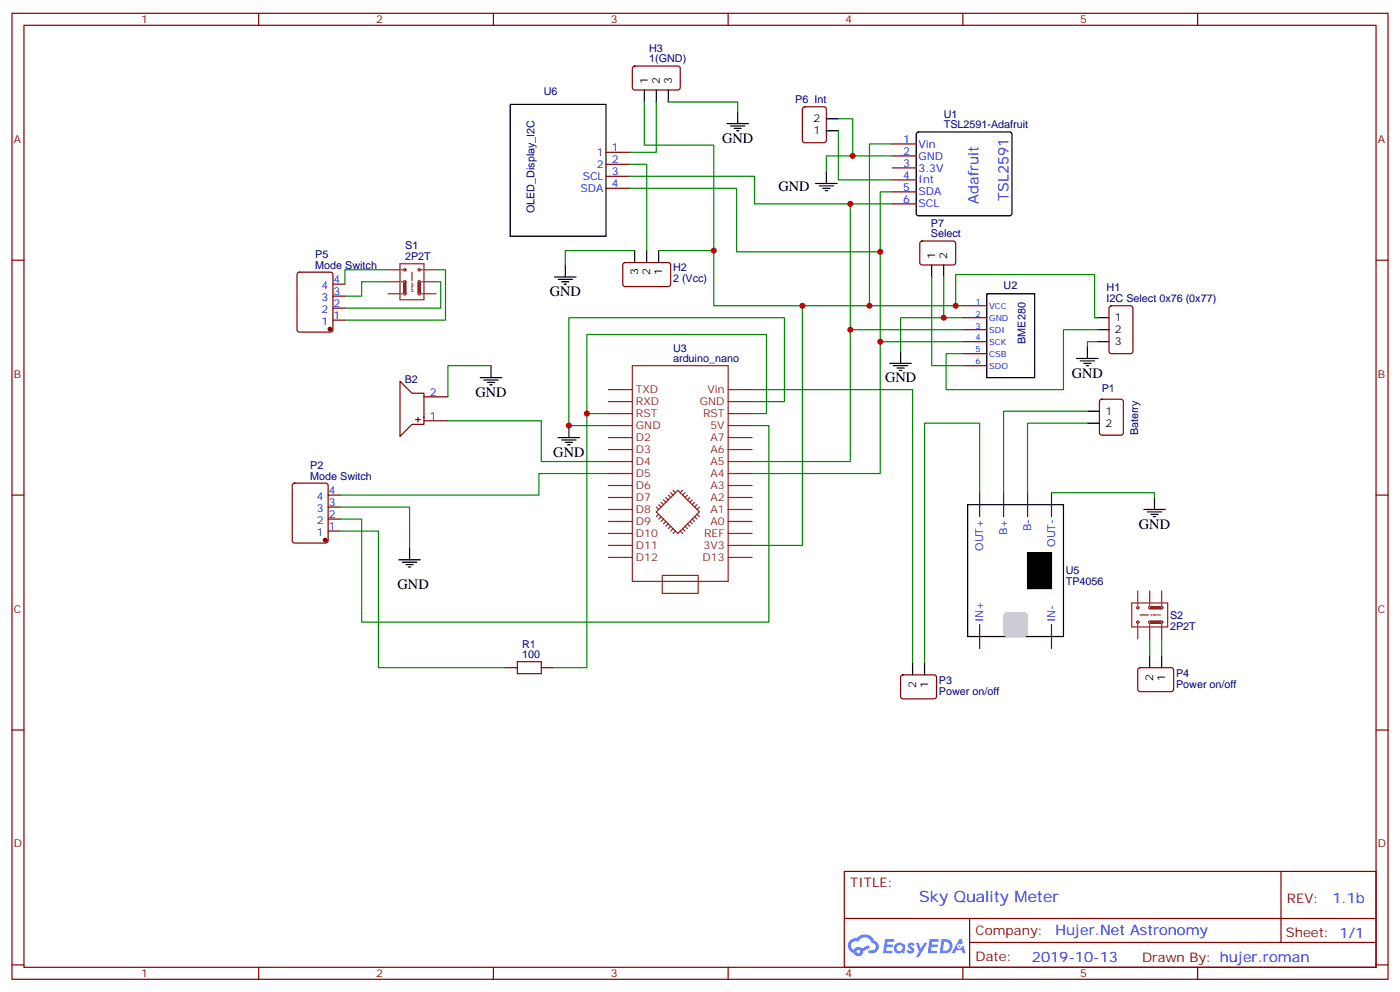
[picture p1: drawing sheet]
<svg xmlns="http://www.w3.org/2000/svg" width="412mm" height="292mm" viewBox="0 0 412 292" stroke-linecap="round" stroke-linejoin="round" font-family="sans-serif">
<g fill="none" stroke="#870000" stroke-width=".35">
<path d="M3.5 3.9h405.4v284.4h-405.4zM7.1 7.4h398.2v277.3h-398.2zM76.2 3.9v3.5M145.3 3.9v3.5M214.5 3.9v3.5M283.6 3.9v3.5M352.8 3.9v3.5M3.5 76.6h3.6M405.3 76.6h3.6M3.5 145.7h3.6M405.3 145.7h3.6M3.5 214.9h3.6"/>
<path d="M405.3 214.9h3.6M248.7 256.5h156.6v28.2h-156.6zM377.3 256.5v20.9M248.7 270.4h156.5M285.6 277.4h119.6M285.6 270.4v14.1M3.5 284h3.6M76.2 284.7v3.6M145.3 284.7v3.6M214.5 284.7v3.6M283.6 284.7v3.6M352.8 284.7v3.6"/>
<path d="M405.3 284h3.6"/>
</g>
<g fill="#5487ff">
<path d="M267.7 277.7a1.22 1.22 0 0 1 1.7 .2l-.4 .6a.47 .47 0 0 0-.3-.4 .47 .47 0 0 0-.5 .2l.1 .2a1.14 1.14 0 0 1 .8 1.8 1.14 1.14 0 0 1-1.9 0l-.2-.2 .5-.6 .7 .5a.29 .29 0 0 0 .3-.3 .29 .29 0 0 0-.2-.3 1.04 1.04 0 0 1-.6-1.7z"/>
<path d="M260.7 276.4h2.4l.3 .2-.2 .5-1.8 .1-.1 .8h1.5l.3 .4-.3 .4h-1.6l-.2 1.1h1.7l.2 .3-.2 .3-2.6 .1z"/>
<path d="M273.8 276.4h2.4l.3 .2-.1 .5-1.8 .1-.2 .8h1.6l.3 .4-.4 .4h-1.6l-.1 1.1h1.7l.2 .3-.2 .3-2.6 .1z"/>
<path d="M282.6 276.4h.7l.3 1.3-.6 .3a.69 .69 0 0 0-1 .3 .69 .69 0 0 0 .4 .9 .69 .69 0 0 0 .9-.6l.5-.2 .6 2.2h-.8l-.2-.9h-1.8l-.5 .9h-.8z"/>
<path d="M269.8 277.5h.8l.6 1.8 1.1-1.8h.9l-2.6 4.2h-.8l.9-1.5z"/>
<path d="M277.4 276.4l-.6 4.2h1.3a2.11 2.11 0 0 0 2.5-2.1 2.11 2.11 0 0 0-2.5-2.1zM278.1 277.2a1.39 1.39 0 0 1 1.7 1.4 1.39 1.39 0 0 1-1.8 1.3h-.3z"/>
<path d="M263.7 278.1a1.54 1.54 0 0 0-.1 2.1 1.54 1.54 0 0 0 2.2 .1l.6 .3 .3-2.3-.2-.3h-.4a1.49 1.49 0 0 0-2.4 .1zM264 279.1a.94 .94 0 0 1 1.8 0 .94 .94 0 0 1-1.8 0z"/>
<path d="M250.4 276.8a2.18 2.18 0 0 0 1.1 3.7 1.44 1.44 0 0 0 1.6 .9 1.44 1.44 0 0 0 1.2-1.4l2-1-.5-.8-1.9 1a1.47 1.47 0 0 0-2.4 .4 1.39 1.39 0 0 1-.7-1.9 1.39 1.39 0 0 1 2-.5 2.12 2.12 0 0 1 2.2-1.3 2.12 2.12 0 0 1 1.9 1.7 1.14 1.14 0 0 1 1.1 1.4 1.14 1.14 0 0 1-1.7 .7 .43 .43 0 0 0-.5 .4 .43 .43 0 0 0 .4 .5 1.98 1.98 0 0 0 2.5-1.2 1.98 1.98 0 0 0-1.2-2.6 3.1 3.1 0 0 0-5.3-.6l-.9 .1zM252.3 280.1a.55 .55 0 0 1 1.1 0 .55 .55 0 0 1-1.1 0z"/>
<circle cx="282.6" cy="278.5" r=".26"/>
</g>
<g fill="none" stroke="#8c2424" stroke-width=".35">
<path d="M117.8 77.6h7.1v10.6h-7.1zM118.2 79.4h.3M124.2 79.4h.3M118.2 86.5h.3M118.2 82.9h.3M121.4 80.1v2.5M124.2 86.5h.3M124.2 82.9h.3M179.2 118.2h7.1M179.2 114.7h7.1M186.3 107.6h28.2v63.5h-28.2zM214.5 118.2h7"/>
<path d="M214.5 114.7h7M179.2 139.4h7.1M179.2 135.9h7.1M179.2 132.3h7.1M179.2 128.8h7.1M179.2 125.3h7.1M179.2 121.7h7.1M214.5 139.4h7M214.5 135.9h7M214.5 132.3h7M214.5 128.8h7M214.5 125.3h7"/>
<path d="M214.5 121.7h7M179.2 157h7.1M179.2 153.5h7.1M179.2 150h7.1M179.2 146.4h7.1M179.2 142.9h7.1M193.3 150.7l6.4-6.4 6.3 6.4-6.3 6.3zM193.3 149.3l.7 .7M194 148.6l.7 .7M194 151.4l-.7 .7M194.7 152.1l-.7 .7M194.7 147.8l.7 .8"/>
<path d="M195.4 147.1l.7 .7M195.4 152.8l-.7 .7M196.1 153.5l-.7 .7M196.1 146.4l.7 .7M196.8 145.7l.8 .7M196.8 154.2l-.7 .7M197.6 145l.7 .7M197.6 154.9l-.8 .7M198.3 144.3l.7 .7M198.3 155.6l-.7 .7M199 156.3l-.7 .7M200.4 156.3l.7 .7"/>
<path d="M201.1 155.6l.7 .7M201.1 144.3l-.7 .7M201.8 154.9l.7 .7M201.8 145l-.7 .7M202.5 154.2l.7 .7M202.5 145.7l-.7 .7M203.2 153.5l.7 .7M203.2 146.4l-.7 .7M203.9 152.8l.7 .7M203.9 147.1l-.7 .7M204.6 152.1l.7 .7M204.6 147.8l-.7 .8"/>
<path d="M205.3 151.4l.7 .7M205.3 148.6l-.7 .7M206 149.3l-.7 .7M214.5 157h7M214.5 153.5h7M214.5 150h7M214.5 146.4h7M214.5 142.9h7M179.2 160.5h7.1M179.2 164.1h7.1M195.1 169.4h10.6v5.3h-10.6zM214.5 160.5h7"/>
<path d="M214.5 164.1h7"/>
</g>
<path d="M150.3 30.7h28.2v38.8h-28.2zM270.1 39l.5-.2h26.8l.5 .2 .2 .5v23.3l-.2 .5-.5 .2h-26.8l-.5-.2-.2-.5v-23.3zM290.7 86.5h14.1v24.7h-14.1zM320.3 121h3.5M320.3 124.6h3.5M285 148.6h28.3v38.8h-28.3zM268.8 195.1v3.5M272.3 195.1v3.5" fill="none" stroke="#000" stroke-width=".35"/>
<g fill="none" stroke="#870000" stroke-width=".35">
<path d="M178.5 44.8h7.1M178.5 48.4h7.1M178.5 51.9h7.1M178.5 55.4h7.1M262.8 42.4h7.1M262.8 45.9h7.1M262.8 49.4h7.1M262.8 53h7.1M262.8 56.5h7.1M262.8 60h7.1M283.6 97h7.1M283.6 93.5h7.1"/>
<path d="M283.6 90h7.1M117.8 112.2l3.6 3.5h3.5v9.2h-3.5l-3.6 3.5zM124.9 116.8h7M283.6 107.6h7.1M283.6 104.1h7.1M283.6 100.6h7.1M324.1 117.7l.5-.2h5.6l.7 .4v9.5l-.5 .6-5.8 .1-.7-.5-.1-9.4zM122.4 123.5h1.4M123.1 122.8v1.4M124.9 123.9h7M86.3 142.4l.5-.2h9.2l.6 .4 .1 16.5-.5 .7h-9.4l-.7-.4v-16.5zM96.7 156.3h3.5"/>
<path d="M96.7 152.8h3.5M96.7 149.3h3.5M96.7 145.7h3.5M288.6 145v7.1M295.6 145v7.1M302.7 145v7.1M309.7 145v7.1M148.9 196.5h3.5M159.5 196.5h3.5M265.5 198.9l.5-.3 9.4 .1 .5 .7-.1 5.9-.6 .4-9.5-.1-.4-.6v-5.6zM288.6 183.8v7.1M309.7 183.8v7.1"/>
</g>
<path d="M295.9 180.7l.8-.4h4.9l.7 .2 .4 .9v4.9l-.3 .6-.8 .5h-4.9l-.6-.3-.5-.8v-4.9z" fill="#ccc" stroke="#ccc" stroke-width=".35"/>
<path d="M302.7 162.7h7v10.5h-7z" fill="#000" stroke="#000" stroke-width=".35"/>
<path d="M152.4 194.8h7.1v3.5h-7.1z" fill="none" stroke="#a10000" stroke-width=".35"/>
<circle cx="95.8" cy="159" r=".53" fill="#870000" stroke="#870000" stroke-width=".35"/>
<g fill="#8c2424" stroke="#8c2424" stroke-width=".35">
<path d="M118.9 83.3h.7v2.8h-.7z"/>
<path d="M123.1 83.3h.7v2.8h-.7z"/>
</g>
<circle cx="121.4" cy="85.8" r=".18" fill="#8c2424"/>
<path d="M121.4 85.1v.3" fill="none" stroke="#8c2424" stroke-width=".35"/>
<circle cx="121.4" cy="84" r=".18" fill="#8c2424"/>
<g fill="none" stroke="#8c2424" stroke-width=".35">
<path d="M114.3 79.4h3.5M124.9 79.4h3.5M114.3 86.5h3.5M114.3 82.9h3.5M121.4 83.3v.3M121.4 84.3v.4M124.9 86.5h3.5M124.9 82.9h3.5M333.4 177.5h10.6v7h-10.6zM335.1 177.8v.4M338.7 177.8v.4M342.2 177.8v.4"/>
<path d="M335.1 183.8v.4M335.8 181h2.5M338.7 183.8v.4M342.2 183.8v.4"/>
<circle cx="119.2" cy="79.4" r=".35"/>
<circle cx="123.5" cy="79.4" r=".35"/>
<circle cx="119.2" cy="86.5" r=".35"/>
<circle cx="119.2" cy="82.9" r=".35"/>
<circle cx="123.5" cy="82.9" r=".35"/>
<circle cx="123.5" cy="86.5" r=".35"/>
</g>
<g fill="#8c2424" stroke="#8c2424" stroke-width=".35">
<path d="M339 182.8h2.8v.7h-2.8z"/>
<path d="M339 178.5h2.8v.7h-2.8z"/>
</g>
<circle cx="341.5" cy="181" r=".18" fill="#8c2424"/>
<path d="M340.8 181h.3" fill="none" stroke="#8c2424" stroke-width=".35"/>
<circle cx="339.7" cy="181" r=".18" fill="#8c2424"/>
<g fill="none" stroke="#8c2424" stroke-width=".35">
<path d="M335.1 174v3.5M338.7 174v3.5M342.2 174v3.5M335.1 184.5v3.6M338.7 184.5v3.6M339 181h.4M340.1 181h.3M342.2 184.5v3.6"/>
<circle cx="335.1" cy="178.9" r=".35"/>
<circle cx="338.7" cy="178.9" r=".35"/>
<circle cx="342.2" cy="178.9" r=".35"/>
<circle cx="335.1" cy="183.1" r=".35"/>
<circle cx="338.7" cy="183.1" r=".35"/>
<circle cx="342.2" cy="183.1" r=".35"/>
</g>
<path d="M186.5 19.6l.5-.2 12.9 .1 .5 .6-.1 6-.6 .4-13-.1-.4-.6v-5.7zM236.6 31.6l.5-.2h5.6l.7 .5v9.4l-.4 .7h-5.9l-.7-.4v-9.5zM183.7 77.5l.4-.2h13l.5 .7-.1 5.9-.7 .4h-12.9l-.5-.7v-5.6zM271.2 71.2l.4-.3 9.5 .1 .4 .6v6l-.7 .4-9.4-.1-.5-.6v-5.7zM87.7 80.3l.5-.2h9.2l.6 .4 .1 16.5-.5 .7-9.4 .1-.7-.5v-16.5zM98.1 94.2h3.5M98.1 90.7h3.5M98.1 87.2h3.5M98.1 83.6h3.5M326.9 90.2l.5-.2h5.6l.7 .4v13l-.4 .6-5.9 .1-.7-.5v-12.9zM335.4 196.7l.4-.2 9.5 .1 .4 .6v6l-.7 .4-9.4-.1-.5-.6v-5.7z" fill="none" stroke="#870000" stroke-width=".35"/>
<g fill="none" stroke="#000" stroke-width=".35">
<path d="M189.8 26.5v3.5M193.3 26.5v3.5M196.8 26.5v3.5M214.1 36.4h6.4M215.2 37.1h4.2M216.3 37.8h2.1M217 38.5h.7M217.3 32.8v3.6M243.4 38.5h3.5M243.4 35h3.5M240.2 54h6.4M241.3 54.7h4.2"/>
<path d="M242.4 55.4h2.1M243.1 56.1h.7M243.4 50.5v3.5M166.5 78v3.5M187 73.8v3.5M190.5 73.8v3.5M194 73.8v3.5M274.5 78v3.5M278 78v3.5M163.3 81.5h6.4M164.4 82.2h4.2M165.5 82.9h2.1"/>
<path d="M166.2 83.6h.7M323.1 93.5h3.6M323.1 97h3.6M141.5 111.2h6.3M142.5 111.9h4.3M143.6 112.6h2.1M144.3 113.3h.7M144.6 107.6v3.6M262.1 106.9h6.4M263.2 107.6h4.2M264.2 108.3h2.1M264.9 109h.7"/>
<path d="M265.3 103.4v3.5M317.1 105.5h6.4M318.2 106.2h4.2M319.3 106.9h2.1M320 107.6h.7M320.3 102v3.5M323.1 100.6h3.6M164.4 128.8h6.3M165.5 129.5h4.2M166.5 130.2h2.1M167.2 130.9h.7M167.6 125.3v3.5"/>
<path d="M336.9 150h6.4M338 150.7h4.2M339 151.4h2.1M339.7 152.1h.7M340.1 146.4v3.6M117.5 164.8h6.3M118.5 165.5h4.3M119.6 166.2h2.1M120.3 166.9h.7M120.6 161.3v3.5M338.7 193v3.5M342.2 193v3.5"/>
</g>
<circle cx="97.2" cy="96.9" r=".53" fill="#870000" stroke="#870000" stroke-width=".35"/>
<g fill="none" stroke="#008700" stroke-width=".35">
<path d="M189.8 30v12.7h20.5v31.1M193.3 30v14.8h-7.7M196.8 30h20.5v2.8M246.9 38.5v14.5h15.9M246.9 35h4.3v10.9M185.6 51.9h36.6v8.1h40.6M185.6 55.4h31.4v18.7h42.3v-17.6h3.5M185.6 48.4h4.9v25.4M262.8 45.9h-19.4v4.6M262.8 42.4h-6.7v47.6M114.3 79.4h-12.7v4.2M128.4 79.4h2.8v14.8h-29.6"/>
<path d="M187 73.8h-20.5v4.2M194 73.8h16.3v16.2h73.3M250.5 60v37h33.1M259.3 74.1v26.5h24.3M114.3 82.9h-7.8v4.3h-4.9M128.4 82.9h1.4v7.8h-28.2M236.4 90v70.5h-14.9M250.5 97v38.9h-29M274.5 81.5v26.1h9.1M278 81.5v12M281.5 90v-9.2h40.9v12.7h.7M283.6 93.5h-18.3v9.9"/>
<path d="M323.1 97h-9.8v17.7h-34.6v-10.6h4.9M144.6 107.6h-12.7v9.2M221.5 118.2h9.6v-24.7h-63.5v31.8h11.6M221.5 114.7h47.3v80.4M259.3 100.6v38.8h-37.8M323.1 100.6h-2.8v1.4M131.9 123.9h27.6v12h19.7M172.9 121.7v-23.2h52.9v23.2h-4.3M179.2 139.4h-20.5v6.3h-58.5M179.2 121.7h-6.3v74.8h-9.9M221.5 125.3h5v57.8h-120v-30.3h-6.3M320.3 121h-24.7v24"/>
<path d="M320.3 124.6h-17.6v20.4M100.2 149.3h20.4v12M100.2 156.3h11.3v40.2h37.4M288.6 145v-20.4h-16.3v70.5M309.7 145h30.4v1.4M338.7 188.1v4.9M342.2 188.1v4.9"/>
</g>
<g fill="#c00">
<circle cx="259.3" cy="74.1" r=".88"/>
<circle cx="250.5" cy="60" r=".88"/>
<circle cx="167.6" cy="125.3" r=".88"/>
<circle cx="251.2" cy="45.9" r=".88"/>
<circle cx="259.3" cy="100.6" r=".88"/>
<circle cx="250.5" cy="97" r=".88"/>
<circle cx="278" cy="93.5" r=".88"/>
<circle cx="236.4" cy="90" r=".88"/>
<circle cx="256.1" cy="90" r=".88"/>
<circle cx="281.5" cy="90" r=".88"/>
<circle cx="210.3" cy="73.8" r=".88"/>
<circle cx="172.9" cy="121.7" r=".88"/>
</g>
<text font-size="4.6" fill="#00f" x="270.8" y="265.5">Sky Quality Meter</text>
<g font-size="4.2">
<text x="212.7" y="42">GND</text>
<text x="229.3" y="56.4">GND</text>
<text x="161.9" y="87.2">GND</text>
<text x="260.7" y="112.6">GND</text>
<text x="315.7" y="111.2">GND</text>
<text x="140.1" y="116.8">GND</text>
<text x="163" y="134.4">GND</text>
<text x="335.5" y="155.6">GND</text>
<text x="117.1" y="173.5">GND</text>
</g>
<g font-size="4.2" fill="#00f">
<text x="297" y="59.2" transform="rotate(-90 297 59.2)">TSL2591</text>
<text x="288.3" y="60" transform="rotate(-90 288.3 60)">Adafruit</text>
<text x="392.5" y="265.8">1.1b</text>
<text x="310.9" y="275.3">Hujer.Net Astronomy</text>
<text x="304" y="283.1">2019-10-13</text>
</g>
<g font-size="3.9" fill="#800">
<text x="250.5" y="261.1">TITLE:</text>
<text x="379.1" y="265.8">REV:</text>
<text x="287.4" y="275.3">Company:</text>
<text x="378.7" y="275.9">Sheet: 1/1</text>
<text x="287.4" y="283">Date:</text>
<text x="336.4" y="283.1">Drawn By: hujer.roman</text>
</g>
<g font-size="3.2" fill="#800">
<text x="41.6" y="6.9">1</text>
<text x="110.8" y="6.9">2</text>
<text x="179.9" y="6.9">3</text>
<text x="249.1" y="6.9">4</text>
<text x="318.2" y="6.9">5</text>
<text x="4.1" y="42">A</text>
<text x="405.9" y="42">A</text>
<text x="4.1" y="111.2">B</text>
<text x="405.9" y="111.2">B</text>
<text x="4.1" y="180.3">C</text>
<text x="405.9" y="180.3">C</text>
<text x="4.1" y="249.4">D</text>
<text x="405.9" y="249.4">D</text>
<text x="41.6" y="287.7">1</text>
<text x="110.8" y="287.7">2</text>
<text x="179.9" y="287.7">3</text>
<text x="249.1" y="287.7">4</text>
<text x="318.2" y="287.7">5</text>
</g>
<g font-size="3.2" fill="#000080">
<text x="191.2" y="15.2">H3</text>
<text x="191.2" y="18.4">1(GND)</text>
<text x="160.2" y="28">U6</text>
<text x="234.2" y="30.2">P6 Int</text>
<text x="278" y="34.6">U1</text>
<text x="278" y="37.8">TSL2591-Adafruit</text>
<text x="157.5" y="62.8" transform="rotate(-90 157.5 62.8)">OLED_Display_I2C</text>
<text x="274.2" y="69.9">Select</text>
<text x="274.2" y="66.8">P7</text>
<text x="92.9" y="75.9">P5</text>
<text x="119.3" y="76.6">2P2T</text>
<text x="119.3" y="73.4">S1</text>
<text x="92.9" y="79.1">Mode Switch</text>
<text x="198.3" y="83">2 (Vcc)</text>
<text x="198.3" y="79.8">H2</text>
<text x="295.6" y="85.2">U2</text>
<text x="326" y="88.9">I2C Select 0x76 (0x77)</text>
<text x="326" y="85.8">H1</text>
<text x="302.1" y="101.2" transform="rotate(-90 302.1 101.2)">BME280</text>
<text x="198.3" y="106.6">arduino_nano</text>
<text x="198.3" y="103.5">U3</text>
<text x="119.2" y="112.7">B2</text>
<text x="324.6" y="115.5">P1</text>
<text x="335.3" y="128.2" transform="rotate(-90 335.3 128.2)">Baterry</text>
<text x="91.4" y="141.1">Mode Switch</text>
<text x="91.4" y="138.1">P2</text>
<text x="314" y="172.3">TP4056</text>
<text x="314" y="169.1">U5</text>
<text x="344.7" y="185.4">2P2T</text>
<text x="344.7" y="182.1">S2</text>
<text x="153.8" y="190.6">R1</text>
<text x="153.8" y="193.7">100</text>
<text x="276.6" y="201.3">P3</text>
<text x="346.4" y="202.4">Power on/off</text>
<text x="346.4" y="199.2">P4</text>
<text x="276.6" y="204.5">Power on/off</text>
</g>
<g font-size="3.2">
<text x="190.9" y="24.7" transform="rotate(-90 190.9 24.7)">1</text>
<text x="194.4" y="24.7" transform="rotate(-90 194.4 24.7)">2</text>
<text x="197.9" y="24.7" transform="rotate(-90 197.9 24.7)">3</text>
<text x="239.6" y="39.5">1</text>
<text x="239.6" y="36">2</text>
<text x="275.5" y="76.2" transform="rotate(-90 275.5 76.2)">1</text>
<text x="279" y="76.2" transform="rotate(-90 279 76.2)">2</text>
<text x="188" y="81.1" transform="rotate(-90 188 81.1)">3</text>
<text x="191.6" y="81.1" transform="rotate(-90 191.6 81.1)">2</text>
<text x="195.1" y="81.1" transform="rotate(-90 195.1 81.1)">1</text>
<text x="328.4" y="94.6">1</text>
<text x="328.4" y="101.6">3</text>
<text x="328.4" y="98.1">2</text>
<text x="325.6" y="122.1">1</text>
<text x="325.6" y="125.6">2</text>
<text x="269.9" y="202.4" transform="rotate(-90 269.9 202.4)">2</text>
<text x="273.4" y="202.4" transform="rotate(-90 273.4 202.4)">1</text>
<text x="339.7" y="200.3" transform="rotate(-90 339.7 200.3)">2</text>
<text x="343.3" y="200.3" transform="rotate(-90 343.3 200.3)">1</text>
</g>
<g font-size="3.2" fill="#00f">
<text x="175.8" y="45.9">1</text>
<text x="180.3" y="44.5">1</text>
<text x="266.1" y="42">1</text>
<text x="266.1" y="45.5">2</text>
<text x="270.6" y="43.4">Vin</text>
<text x="270.6" y="47">GND</text>
<text x="171.7" y="53">SCL</text>
<text x="175.8" y="49.4">2</text>
<text x="180.3" y="48">2</text>
<text x="180.3" y="51.5">3</text>
<text x="266.1" y="49.1">3</text>
<text x="266.1" y="52.6">4</text>
<text x="270.6" y="50.5">3.3V</text>
<text x="171" y="56.5">SDA</text>
<text x="180.3" y="55.1">4</text>
<text x="266.1" y="56.1">5</text>
<text x="266.1" y="59.7">6</text>
<text x="270.6" y="54">Int</text>
<text x="270.6" y="57.5">SDA</text>
<text x="270.6" y="61.1">SCL</text>
<text x="98.2" y="83.3">4</text>
<text x="94.8" y="88.6">3</text>
<text x="94.8" y="85.1">4</text>
<text x="98.2" y="86.8">3</text>
<text x="94.8" y="95.6">1</text>
<text x="94.8" y="92.1">2</text>
<text x="98.2" y="93.9">1</text>
<text x="98.2" y="90.3">2</text>
<text x="126.6" y="116.5">2</text>
<text x="126.6" y="123.5">1</text>
<text x="93.3" y="147.1">4</text>
<text x="96.8" y="148.9">3</text>
<text x="96.8" y="145.4">4</text>
<text x="93.3" y="154.2">2</text>
<text x="93.3" y="150.7">3</text>
<text x="96.8" y="156">1</text>
<text x="96.8" y="152.4">2</text>
<text x="93.3" y="157.7">1</text>
<text x="296.7" y="157.6" transform="rotate(-90 296.7 157.6)">B+</text>
<text x="303.7" y="156.4" transform="rotate(-90 303.7 156.4)">B-</text>
<text x="310.8" y="161" transform="rotate(-90 310.8 161)">OUT-</text>
<text x="289.6" y="162.2" transform="rotate(-90 289.6 162.2)">OUT+</text>
<text x="289.6" y="183.1" transform="rotate(-90 289.6 183.1)">IN+</text>
<text x="310.8" y="183.1" transform="rotate(-90 310.8 183.1)">IN-</text>
</g>
<g font-size="3.2" fill="#8d2323">
<text x="187.3" y="119.3">RXD</text>
<text x="187.3" y="115.7">TXD</text>
<text x="206.1" y="119.3">GND</text>
<text x="208.4" y="115.7">Vin</text>
<text x="187.3" y="122.8">RST</text>
<text x="207.1" y="122.8">RST</text>
<text x="187.3" y="129.9">D2</text>
<text x="187.3" y="126.3">GND</text>
<text x="209.2" y="126.3">5V</text>
<text x="209.2" y="129.9">A7</text>
<text x="187.3" y="136.9">D4</text>
<text x="187.3" y="133.4">D3</text>
<text x="209.2" y="133.4">A6</text>
<text x="209.2" y="136.9">A5</text>
<text x="187.3" y="144">D6</text>
<text x="187.3" y="140.4">D5</text>
<text x="209.2" y="140.4">A4</text>
<text x="209.2" y="144">A3</text>
<text x="187.3" y="147.5">D7</text>
<text x="209.2" y="147.5">A2</text>
<text x="187.3" y="154.6">D9</text>
<text x="187.3" y="151">D8</text>
<text x="209.2" y="151">A1</text>
<text x="209.2" y="154.6">A0</text>
<text x="187.3" y="161.6">D11</text>
<text x="187.3" y="158.1">D10</text>
<text x="207.2" y="161.6">3V3</text>
<text x="207.4" y="158.1">REF</text>
<text x="187.3" y="165.1">D12</text>
<text x="207" y="165.1">D13</text>
</g>
<g font-size="2.5" fill="#00f">
<text x="287.4" y="89.6">1</text>
<text x="287.4" y="93.2">2</text>
<text x="291.4" y="94.6">GND</text>
<text x="291.4" y="91.1">VCC</text>
<text x="287.4" y="100.2">4</text>
<text x="287.4" y="96.7">3</text>
<text x="291.4" y="101.6">SCK</text>
<text x="291.4" y="98.1">SDI</text>
<text x="287.4" y="107.3">6</text>
<text x="287.4" y="103.8">5</text>
<text x="291.4" y="105.2">CSB</text>
<text x="291.4" y="108.7">SDO</text>
</g>
</svg>
